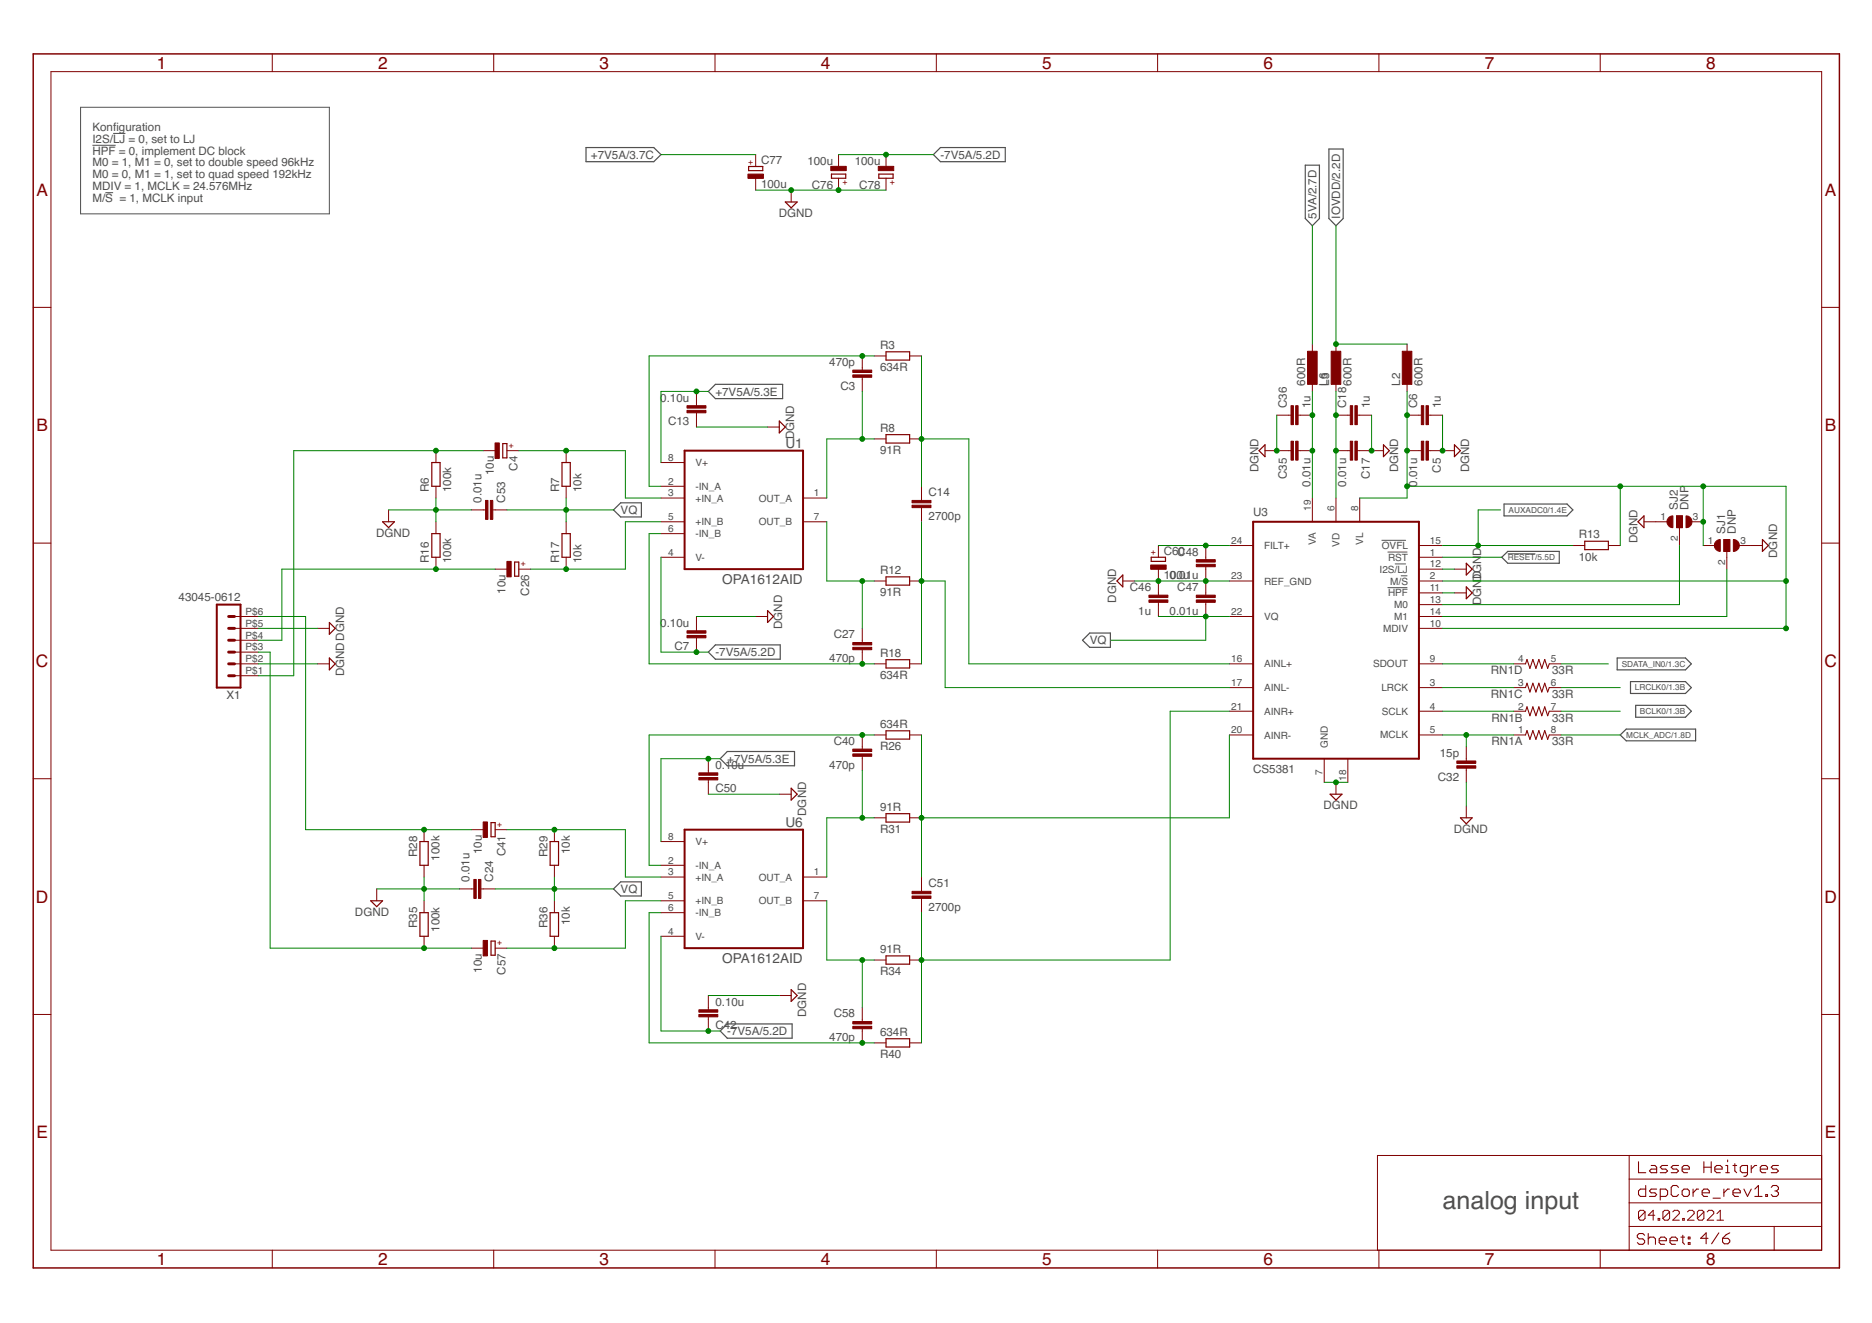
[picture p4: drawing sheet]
<svg xmlns="http://www.w3.org/2000/svg" width="297mm" height="210mm" viewBox="0 0 297 210" stroke-linecap="round" stroke-linejoin="round" font-family="sans-serif">
<path d="M12.8 17h39.5v16.9h-39.5zM14.7 23.1h3.7M16.7 30.6h1.2M17.9 21.2h2M219.3 85.7h3.7M220.2 87.6h3.1M220.2 93.2h3.1M221.4 89.5h1.6M222.3 91.4h1M239.2 87.9h4.4" fill="none" stroke="#505050" stroke-width=".16"/>
<g fill="none" stroke="#505050" stroke-width=".19">
<path d="M93 23.4h10.7l1.2 1.1-1.2 1.2h-10.7zM149.2 23.4h10.3v2.3h-10.3l-1.1-1.2zM207.1 26.2h2.3v8.5l-1.2 1.1-1.1-1.1zM210.9 23.6h2.2v11.1l-1.1 1.1-1.1-1.1zM112.4 62.1l1.1-1.1h10.7v2.2h-10.7zM238.7 80h9.9l1 .9-1 1h-9.9zM97.3 80.9l1.2-1.1h3.3v2.2h-3.3zM238.3 88.4l.9-.9h8.2v1.9h-8.2zM113.5 102.3h10.3v2.3h-10.3l-1.1-1.1zM115.4 119.2h10.7v2.3h-10.7l-1.1-1.1zM171.8 101.6l1.1-1.2h3.3v2.3h-3.3zM256.6 104.4h10.8l1 .9-1 1h-10.8z"/>
<path d="M257.1 116.6l.9-.9h11v1.8h-11zM258.7 108.1h8.7l1 1-1 .9h-8.7zM259.5 111.9h7.9l1 .9-1 1h-7.9zM97.3 141l1.2-1.1h3.3v2.3h-3.3zM115.4 162.5h10.3v2.2h-10.3l-1.1-1.1z"/>
</g>
<g fill="none" stroke="#800000" stroke-width=".16">
<path d="M8.1 11.4h281v187h-281zM43.2 8.6v2.8M78.3 8.6v2.8M113.5 8.6v2.8M148.6 8.6v2.8M183.7 8.6v2.8M218.8 8.6v2.8M253.9 8.6v2.8M119.9 24.5v1.9M119.9 28.3v1.9M125.5 30.2v1.8M133.1 24.5v1.9"/>
<path d="M133.1 28.3v1.9M140.6 24.5v1.9M140.6 28.3v1.9M5.3 48.8h2.8M136.8 56.5v2.2M136.8 59.9v2.2M138.7 56.5h1.9M144.3 56.5h1.9M208.2 54.6v1.9M212 54.6v1.9M223.3 54.6v1.9M289.1 48.8h2.8"/>
<path d="M69.2 71.5v1.9M69.2 77.2v1.8M76.7 71.5h1.9M80.4 71.5h1.9M89.8 71.5v1.9M89.8 77.2v1.8M104.9 73.4h3.7M104.9 79h3.7M104.9 77.2h3.7M110.5 62.1v2.3M110.5 65.5v2.3M121.8 67.8h1.9"/>
<path d="M127.4 79h3.8M138.7 69.6h1.9M144.3 69.6h1.9M146.2 77.2v2.2M200.7 71.5h4.2M202.6 65.9h2.3M206 71.5h2.2M206 65.9h2.2M208.2 60.2v1.9M208.2 79v3.8M212 60.2v1.9M212 79v3.8"/>
<path d="M212 71.5h2.2M212 65.9h2.2M215.4 71.5h4.1M215.4 65.9h2.2M215.8 79v3.8M223.3 71.5h2.2M223.3 60.2v1.9M223.3 65.9h2.2M226.7 71.5h4.1M226.7 65.9h2.2M5.3 86.2h2.8M37.2 97.8h3.8"/>
<path d="M37.2 99.7h3.8M50.4 99.7h1.9M61.7 80.9v1.9M69.2 82.8v1.9M69.2 88.4v1.9M74.8 80.9h2.3M78.2 80.9h2.2M78.6 90.3h1.8M82.3 90.3h1.9M89.8 82.8v1.9M89.8 88.4v1.9M104.9 88.4h3.7"/>
<path d="M104.9 84.7h3.7M104.9 82.8h3.7M110.5 97.8v2.3M119.9 97.8h1.9M127.4 82.8h3.8M136.8 99.7v2.3M138.7 92.2h1.9M144.3 92.2h1.9M146.2 80.5v2.3M178.2 92.2h1.8M183.8 86.6v1.8M183.8 90.3v4.1"/>
<path d="M183.8 95.6v2.2M191.3 86.6v2.2M191.3 89.9v4.5M191.3 95.6v2.2M195.1 86.6h3.7M195.1 97.8h3.7M195.1 92.2h3.7M225.1 86.6h3.8M225.1 97.8h3.8M225.1 92.2h3.8M225.1 90.3h3.8M225.1 88.4h3.8"/>
<path d="M225.1 94.1h3.8M225.1 95.9h3.8M225.1 99.7h3.8M230.8 90.3h1.9M230.8 94.1h1.9M249.6 86.6h1.9M255.2 86.6h1.9M260.9 82.8h3.7M266 81.9h1v1.8h-1zM266.5 83.7v2.9M268.4 82.8h1.9M270.3 86.6h1.8"/>
<path d="M273.5 85.6h1v1.9h-1zM274 87.5v2.8M275.9 86.6h3.8M289.1 86.2h2.8M37.2 105.3h3.8M37.2 107.2h3.8M37.2 103.5h3.8M37.2 101.6h3.8M50.4 105.3h1.9M110.5 101.2v2.3M136.8 103.1v2.2M136.8 116.6v2.3"/>
<path d="M136.8 120v2.2M138.7 105.3h1.9M138.7 116.6h1.9M144.3 105.3h1.9M144.3 116.6h1.9M195.1 105.3h3.7M195.1 109.1h3.7M195.1 112.8h3.7M195.1 116.6h3.7M225.1 105.3h3.8M225.1 109.1h3.8M225.1 112.8h3.8"/>
<path d="M225.1 116.6h3.8M232.7 118.5v2.2M240.2 105.3h1.9M240.2 109.1h1.9M240.2 112.8h1.9M240.2 116.6h1.9M245.8 105.3h1.9M245.8 109.1h1.9M245.8 112.8h1.9M245.8 116.6h1.9M5.3 123.5h2.8M67.3 131.6v1.9"/>
<path d="M67.3 137.3v1.8M74.8 131.6h1.9M78.6 131.6h1.8M88 131.6v1.9M88 137.3v1.8M104.9 133.5h3.7M104.9 139.1h3.7M104.9 137.3h3.7M112.4 120.4v2.2M112.4 123.7v2.3M123.7 126h1.8M127.4 139.1h3.8"/>
<path d="M138.7 129.8h1.9M144.3 129.8h1.9M146.2 139.1v2.3M210.1 120.4v3.7M212 124.1v1.9M213.9 120.4v3.7M232.7 121.9v2.2M232.7 127.9v1.9M289.1 123.5h2.8M59.8 141v1.9M67.3 142.9v1.9M67.3 148.5v1.9"/>
<path d="M72.9 141h2.3M74.8 150.4h1.9M76.3 141h2.3M78.6 150.4h1.8M88 142.9v1.9M88 148.5v1.9M104.9 144.8h3.7M104.9 142.9h3.7M104.9 148.5h3.7M112.4 157.9v2.3M123.7 157.9h1.8M127.4 142.9h3.8"/>
<path d="M136.8 159.8v2.3M138.7 152.3h1.9M144.3 152.3h1.9M146.2 142.5v2.3M5.3 161h2.8M112.4 161.3v2.3M136.8 163.2v2.3M138.7 165.5h1.9M144.3 165.5h1.9M289.1 161h2.8M43.2 198.4v2.8M78.3 198.4v2.8"/>
<path d="M113.5 198.4v2.8M148.6 198.4v2.8M183.7 198.4v2.8M218.8 198.4v2.8M253.9 198.4v2.8M258.5 194.6h30.6M258.5 183.3v15.1M258.5 190.8h30.6M258.5 187.1h30.6M261 192.3l-.2-.3h-.6l-.2 .3v1M261 192.3v1l-.2 .3h-.6l-.2-.3M261 192.3l-1 1"/>
<path d="M262.6 192.8h-1.1l.8-.8v1.6M263.1 193.3h.3v.3h-.3zM264.9 192.3l-.3-.3h-.5l-.2 .3v1M264.9 192.3v1l-.3 .3h-.5l-.2-.3M264.9 192.3l-1 1M265.4 192.3l.3-.3h.5l.3 .3v.3l-1.1 1h1.1M267 193.3h.3v.3h-.3zM267.8 192.3l.2-.3h.5l.3 .3v.3l-1 1h1M270.4 192.3l-.3-.3h-.5l-.3 .3v1M270.4 192.3v1l-.3 .3h-.5l-.3-.3M270.4 192.3l-1.1 1M270.9 192.3l.2-.3h.6l.2 .3v.3l-1 1h1"/>
<path d="M272.4 193.6h1.1M272.4 192.6l.6-.6v1.6M281.5 194.6v3.8M289.1 183.3h-70.5v15.1"/>
</g>
<g fill="none" stroke="#800000" stroke-width=".17">
<path d="M242.1 116.6l.2-.7 .5 1.4 .4-1.4 .5 1.4 .5-1.4 .4 1.4 .5-1.4 .5 1.4 .2-.7M242.1 112.8l.2-.7 .5 1.5 .4-1.5 .5 1.5 .5-1.5 .4 1.5 .5-1.5 .5 1.5 .2-.8M242.1 109.1l.2-.7 .5 1.4 .4-1.4 .5 1.4 .5-1.4 .4 1.4 .5-1.4 .5 1.4 .2-.7M242.1 105.3l.2-.7 .5 1.4 .4-1.4 .5 1.4 .5-1.4 .4 1.4 .5-1.4 .5 1.4 .2-.7M260 184.3v1.8h1.1M261 196l-.3-.3h-.6l-.3 .3v.3l.3 .3h.6l.3 .2v.3l-.3 .3h-.6l-.3-.3M261.1 188.1v1.7h-.8l-.3-.3v-.5l.3-.3h.8M261.5 195.7v1.7M261.5 196.6l.3-.3h.6l.3 .3v.8M262 184.9h.6l.3 .3v.9h-.9l-.3-.3 .3-.3h.9M262.9 188.7h-.9l-.3 .3 .3 .3h.6l.3 .2-.3 .3h-.9M263.3 196.8h1.1v-.2l-.3-.3h-.6l-.2 .3v.5l.2 .3h.6"/>
<path d="M263.4 189.8h.9l.3-.3v-.5l-.3-.3h-.9v1.7M264.6 184.9h-.9l-.3 .3 .3 .3h.6l.3 .3-.3 .3h-.9M265 196.8h1.1v-.2l-.2-.3h-.6l-.3 .3v.5l.3 .3h.6M266.3 188.4l-.3-.3h-.5l-.3 .3v1.1l.3 .3h.5l.3-.3M266.3 184.9h-.8l-.3 .3 .3 .3h.5l.3 .3-.3 .3h-.8M266.7 196.3h.6M266.9 189l.3-.3h.6l.3 .3v.5l-.3 .3h-.6l-.3-.3zM266.9 185.5h1.2v-.3l-.3-.3h-.6l-.3 .3v.6l.3 .3h.6M267 196v1.1l.3 .3M267.9 196.3h.3v.3h-.3zM267.9 197.1h.3v.3h-.3zM268.6 188.7v1.1"/>
<path d="M269.5 188.7h-.3l-.6 .6M270.1 189.3h1.1v-.3l-.2-.3h-.6l-.3 .3v.5l.3 .3h.6M270.4 184.3v1.8M270.4 185.2h1.1M271 196.5h-1.1l.8-.9v1.7M271.5 184.3v1.8M271.8 190.1h1.2M272.1 185.5h1.2v-.3l-.3-.3h-.6l-.3 .3v.6l.3 .3h.6M272.7 195.6l-1.1 1.7M273.3 196.5h.9l.3 .3v.2l-.3 .3h-.6l-.3-.3zM273.5 188.7v1.1M273.8 186.1h.6"/>
<path d="M273.8 184.9h.3v1.2M274.1 184v.3M274.4 188.7h-.3l-.6 .6M274.5 195.6l-.6 .3-.6 .6M275 189.3h1.1v-.3l-.3-.3h-.5l-.3 .3v.5l.3 .3h.5M275 184.9h.6M275.3 184.6v1.2l.3 .3M276.7 188.7l.6 1.1 .6-1.1M277.3 186.1h-.9l-.3-.3v-.6l.3-.3h.9v1.5l-.3 .2h-.3M277.9 184.9v1.2M278.4 189.8h1.2M278.4 188.7l.6-.6v1.7"/>
<path d="M278.7 184.9h-.3l-.5 .6M279.3 185.5h1.2v-.3l-.3-.3h-.6l-.3 .3v.6l.3 .3h.6M280.2 189.5h.3v.3h-.3zM281.1 188.4l.2-.3h.6l.3 .3v.3l-.3 .3M281.6 189h.3M281.9 189l.3 .3v.2l-.3 .3h-.6l-.2-.3M282.2 184.9h-.9l-.2 .3 .2 .3h.6l.3 .3-.3 .3h-.8"/>
</g>
<path d="M5.3 8.6h286.6v192.6h-286.6z" fill="none" stroke="#800000" stroke-width=".23"/>
<path d="M108.6 71.5h18.8v18.8h-18.8zM34.4 95.9h3.8v13.2h-3.8zM198.8 82.8h26.3v37.6h-26.3zM108.6 131.6h18.8v18.8h-18.8z" fill="none" stroke="#800000" stroke-width=".32"/>
<g fill="none" stroke="#800000" stroke-width=".19">
<path d="M118.8 26.4h2.2v.7h-2.2zM124.6 32h1.9l-1 1zM131.9 27.6h2.3v.7h-2.3zM139.4 27.6h2.3v.7h-2.3zM140.6 55.8h3.7v1.3h-3.7zM68.5 73.4h1.3v3.8h-1.3zM79.8 70.4h.6v2.2h-.6zM89.2 73.4h1.3v3.8h-1.3zM123.7 66.8l.9 1-.9 .9zM140.6 69h3.7v1.3h-3.7zM199.8 71.5l.9-.9v1.9zM219.5 70.6l1 .9-1 1z"/>
<path d="M230.8 70.6l.9 .9-.9 1zM52.3 98.8l.9 .9-.9 .9zM60.7 82.8h1.9l-.9 .9zM68.5 84.7h1.3v3.7h-1.3zM81.7 89.2h.6v2.2h-.6zM89.2 84.7h1.3v3.7h-1.3zM121.8 96.9l.9 .9-.9 1zM140.6 91.5h3.7v1.3h-3.7zM178.2 91.2v1.9l-1-.9zM182.7 88.4h2.2v.7h-2.2zM232.7 89.4l.9 .9-.9 .9zM232.7 93.1l.9 1-.9 .9z"/>
<path d="M251.5 85.9h3.7v1.3h-3.7zM259.9 82.8l1-.9v1.8zM279.7 85.6l.9 1-.9 .9zM52.3 104.4l.9 .9-.9 1zM140.6 104.7h3.7v1.3h-3.7zM140.6 116h3.7v1.3h-3.7zM66.6 133.5h1.3v3.8h-1.3zM77.9 130.5h.7v2.3h-.7zM87.3 133.5h1.3v3.8h-1.3zM125.5 125.1l1 .9-1 .9zM140.6 129.1h3.7v1.3h-3.7zM211.1 126h1.8l-.9 .9z"/>
<path d="M231.7 129.8h1.9l-.9 .9zM58.8 142.9h1.9l-.9 .9zM66.6 144.8h1.3v3.7h-1.3zM77.9 149.3h.7v2.3h-.7zM87.3 144.8h1.3v3.7h-1.3zM125.5 157l1 .9-1 1zM140.6 151.7h3.7v1.3h-3.7zM140.6 164.8h3.7v1.3h-3.7z"/>
</g>
<g fill="#800000" stroke="#800000" stroke-width=".16">
<path d="M144.7 80.2h3v.3h-3z"/>
<path d="M144.7 79.4h3v.4h-3z"/>
<path d="M135.3 58.7h3v.4h-3z"/>
<path d="M135.3 59.5h3v.4h-3z"/>
<path d="M135.3 102.7h3v.4h-3z"/>
<path d="M135.3 101.9h3v.4h-3z"/>
<path d="M109 64.4h3v.3h-3z"/>
<path d="M109 65.1h3v.4h-3z"/>
<path d="M109 100.1h3v.4h-3z"/>
<path d="M109 100.8h3v.4h-3z"/>
<path d="M144.7 142.2h3v.3h-3z"/>
<path d="M144.7 141.4h3v.4h-3z"/>
<path d="M135.3 162.8h3v.4h-3z"/>
<path d="M135.3 162.1h3v.4h-3z"/>
<path d="M135.3 119.6h3v.4h-3z"/>
<path d="M135.3 118.9h3v.3h-3z"/>
<path d="M110.9 122.6h3v.4h-3z"/>
<path d="M110.9 123.4h3v.3h-3z"/>
<path d="M110.9 160.2h3v.4h-3z"/>
<path d="M110.9 161h3v.3h-3z"/>
<path d="M207.5 55.7h1.5v5.3h-1.5z"/>
<path d="M205.6 70h.4v3h-.4z"/>
<path d="M204.9 70h.3v3h-.3z"/>
<path d="M211.2 55.7h1.5v5.3h-1.5z"/>
<path d="M214.2 70h.4v3h-.4z"/>
<path d="M215 70h.4v3h-.4z"/>
<path d="M222.5 55.7h1.5v5.3h-1.5z"/>
<path d="M225.5 70h.4v3h-.4z"/>
<path d="M226.3 70h.4v3h-.4z"/>
<path d="M189.8 89.5h3v.4h-3z"/>
<path d="M189.8 88.8h3v.4h-3z"/>
<path d="M189.8 95.2h3v.4h-3z"/>
<path d="M189.8 94.4h3v.4h-3z"/>
<path d="M182.3 95.2h3v.4h-3z"/>
<path d="M182.3 94.4h3v.4h-3z"/>
<path d="M77 79.4h.4v3h-.4z"/>
<path d="M77.8 79.4h.4v3h-.4z"/>
<path d="M75.2 139.5h.4v3h-.4z"/>
<path d="M75.9 139.5h.4v3h-.4z"/>
<path d="M205.6 64.4h.4v3h-.4z"/>
<path d="M204.9 64.4h.3v3h-.3z"/>
<path d="M215 64.4h.4v3h-.4z"/>
<path d="M214.2 64.4h.4v3h-.4z"/>
<path d="M226.3 64.4h.4v3h-.4z"/>
<path d="M225.5 64.4h.4v3h-.4z"/>
<path d="M118.7 27.6h2.4v.7h-2.4z"/>
<path d="M139.4 26.4h2.4v.7h-2.4z"/>
<path d="M131.8 26.4h2.5v.7h-2.5z"/>
<path d="M182.6 89.6h2.4v.7h-2.4z"/>
<path d="M78.5 70.3h.7v2.4h-.7z"/>
<path d="M80.4 89.1h.7v2.4h-.7z"/>
<path d="M76.7 130.4h.6v2.5h-.6z"/>
<path d="M76.7 149.2h.6v2.5h-.6z"/>
<path d="M231.2 120.7h3v.4h-3z"/>
<path d="M231.2 121.5h3v.4h-3z"/>
<path d="M266 81.9h1v1.8h-1z"/>
<path d="M273.5 85.6h1v1.9h-1z"/>
</g>
<path d="M36.3 99.7h.9M36.3 97.8h.9M36.3 101.6h.9M36.3 103.5h.9M36.3 105.3h.9M36.3 107.2h.9" fill="none" stroke="#800000" stroke-width=".47"/>
<g fill="#800000" stroke="#800000" stroke-width=".16">
<path d="M267.5 81.9a.93 .93 0 0 1 1 .9 .93 .93 0 0 1-1 .9z" fill-rule="evenodd"/>
<path d="M264.8 82.1l.7-.2v1.8a.94 .94 0 0 1-.9-.6 .94 .94 0 0 1 .2-1z" fill-rule="evenodd"/>
<path d="M275 85.6a.94 .94 0 0 1 1 .9 .94 .94 0 0 1-1 1z" fill-rule="evenodd"/>
<path d="M272.4 85.8l.6-.2v1.9a.94 .94 0 0 1-.9-.6 .94 .94 0 0 1 .3-1.1z" fill-rule="evenodd"/>
</g>
<g fill="none" stroke="#008000" stroke-width=".16">
<path d="M104.9 24.5h15M119.9 30.2h20.7M133.1 24.5h15M208.2 35.8v18.8M212 35.8v18.8h11.3M138.7 56.5h-35.7v20.7h1.9M146.2 56.5v20.7M69.2 79v3.8M76.7 71.5h-30.1v35.7h-5.6M82.3 71.5h16.9v7.5h5.7M89.8 79v3.8M110.5 67.8h11.3"/>
<path d="M112.4 62.1h-7.5v11.3M136.8 62.1v7.5M138.7 69.6h-7.5v9.4M146.2 69.6h7.5v35.7h41.4M202.6 65.9v5.6M208.2 62.1v16.9M212 62.1v16.9M217.6 65.9v5.6M223.3 77.2h60.1v22.5h-54.5M223.3 62.1v16.9h-7.5M228.9 65.9v5.6M257.1 77.2v9.4"/>
<path d="M270.3 77.2v9.4M41 97.8h7.5v33.8h26.3M41 99.7h9.4M61.7 80.9h13.1M78.6 90.3h-33.9v11.3h-3.7M80.4 80.9h16.9M104.9 82.8h-5.7v7.5h-15M104.9 84.7h-1.9v20.6h35.7M104.9 88.4v15.1h7.5M110.5 97.8h9.4M131.2 82.8v9.4h7.5M136.8 92.2v7.5"/>
<path d="M146.2 92.2h3.8v16.9h45.1M146.2 82.8v22.5M180 92.2h15.1M183.8 97.8h11.3M183.8 86.6h11.3M191.3 97.8v3.8h-15M228.9 90.3h1.9M228.9 94.1h1.9M228.9 92.2h54.5M228.9 88.4h9.4M228.9 86.6h20.7M238.1 80.9h-3.6v5.7"/>
<path d="M266.5 86.6v9.3h-37.6M274 90.3v7.5h-45.1M41 105.3h9.4M41 103.5h1.9v46.9h31.9M138.7 116.6h-35.7v20.7h1.9M146.2 116.6v22.5M195.1 112.8h-9.4v39.5h-39.5M195.1 116.6v13.2h-48.9M228.9 105.3h11.3M228.9 109.1h11.3M228.9 112.8h11.3M228.9 116.6h11.3"/>
<path d="M232.7 116.6v1.9M247.7 105.3h7.5M247.7 109.1h9.4M247.7 112.8h9.4M247.7 116.6h9.4M67.3 139.1v3.8M80.4 131.6h18.8v7.5h5.7M88 139.1v3.8M112.4 126h11.3M114.3 120.4h-9.4v13.1M136.8 122.2v7.6M138.7 129.8h-7.5v9.3"/>
<path d="M210.1 124.1h3.8M232.7 124.1v3.8M59.8 141h13.1M78.6 141h18.7M104.9 144.8h-1.9v20.7h35.7M104.9 142.9h-5.7v7.5h-18.8M104.9 148.5v15.1h9.4M112.4 157.9h11.3M131.2 142.9v9.4h7.5M136.8 152.3v7.5M146.2 144.8v20.7"/>
</g>
<g fill="#008000" stroke="#008000" stroke-width=".16">
<circle cx="69.2" cy="80.9" r=".38"/>
<circle cx="67.3" cy="141" r=".38"/>
<circle cx="202.6" cy="71.5" r=".38"/>
<circle cx="217.6" cy="71.5" r=".38"/>
<circle cx="228.9" cy="71.5" r=".38"/>
<circle cx="191.3" cy="92.2" r=".38"/>
<circle cx="183.8" cy="92.2" r=".38"/>
<circle cx="212" cy="124.1" r=".38"/>
<circle cx="125.5" cy="30.2" r=".38"/>
<circle cx="133.1" cy="30.2" r=".38"/>
<circle cx="136.8" cy="69.6" r=".38"/>
<circle cx="136.8" cy="92.2" r=".38"/>
<circle cx="146.2" cy="69.6" r=".38"/>
<circle cx="146.2" cy="92.2" r=".38"/>
<circle cx="136.8" cy="56.5" r=".38"/>
<circle cx="136.8" cy="105.3" r=".38"/>
<circle cx="89.8" cy="90.3" r=".38"/>
<circle cx="89.8" cy="71.5" r=".38"/>
<circle cx="136.8" cy="152.3" r=".38"/>
<circle cx="136.8" cy="129.8" r=".38"/>
<circle cx="146.2" cy="152.3" r=".38"/>
<circle cx="146.2" cy="129.8" r=".38"/>
<circle cx="136.8" cy="165.5" r=".38"/>
<circle cx="136.8" cy="116.6" r=".38"/>
<circle cx="88" cy="131.6" r=".38"/>
<circle cx="88" cy="150.4" r=".38"/>
<circle cx="67.3" cy="150.4" r=".38"/>
<circle cx="67.3" cy="131.6" r=".38"/>
<circle cx="208.2" cy="71.5" r=".38"/>
<circle cx="208.2" cy="65.9" r=".38"/>
<circle cx="212" cy="71.5" r=".38"/>
<circle cx="212" cy="65.9" r=".38"/>
<circle cx="212" cy="54.6" r=".38"/>
<circle cx="223.3" cy="71.5" r=".38"/>
<circle cx="257.1" cy="77.2" r=".38"/>
<circle cx="223.3" cy="77.2" r=".38"/>
<circle cx="223.3" cy="65.9" r=".38"/>
<circle cx="283.4" cy="92.2" r=".38"/>
<circle cx="283.4" cy="99.7" r=".38"/>
<circle cx="270.3" cy="77.2" r=".38"/>
<circle cx="270.3" cy="82.8" r=".38"/>
<circle cx="191.3" cy="86.6" r=".38"/>
<circle cx="191.3" cy="97.8" r=".38"/>
<circle cx="88" cy="141" r=".38"/>
<circle cx="89.8" cy="80.9" r=".38"/>
<circle cx="110.5" cy="62.1" r=".38"/>
<circle cx="112.4" cy="120.4" r=".38"/>
<circle cx="110.5" cy="103.5" r=".38"/>
<circle cx="140.6" cy="24.5" r=".38"/>
<circle cx="112.4" cy="163.6" r=".38"/>
<circle cx="69.2" cy="90.3" r=".38"/>
<circle cx="69.2" cy="71.5" r=".38"/>
<circle cx="234.5" cy="86.6" r=".38"/>
<circle cx="232.7" cy="116.6" r=".38"/>
</g>
<text font-size="4" fill="#505050" x="228.9" y="191.8">analog input</text>
<g font-size="2.7" fill="#800000">
<text x="24.9" y="10.9">1</text>
<text x="60" y="10.9">2</text>
<text x="95.1" y="10.9">3</text>
<text x="130.2" y="10.9">4</text>
<text x="165.4" y="10.9">5</text>
<text x="200.5" y="10.9">6</text>
<text x="235.6" y="10.9">7</text>
<text x="270.7" y="10.9">8</text>
<text x="5.8" y="31">A</text>
<text x="289.5" y="31">A</text>
<text x="5.8" y="68.4">B</text>
<text x="289.5" y="68.4">B</text>
<text x="5.7" y="105.8">C</text>
<text x="289.5" y="105.8">C</text>
<text x="5.7" y="143.2">D</text>
<text x="289.5" y="143.2">D</text>
<text x="5.8" y="180.6">E</text>
<text x="289.5" y="180.6">E</text>
<text x="24.9" y="200.7">1</text>
<text x="60" y="200.7">2</text>
<text x="95.1" y="200.7">3</text>
<text x="130.2" y="200.7">4</text>
<text x="165.4" y="200.7">5</text>
<text x="200.5" y="200.7">6</text>
<text x="235.6" y="200.7">7</text>
<text x="270.7" y="200.7">8</text>
</g>
<g font-size="2.2" fill="#505050">
<text x="124.6" y="71">U1</text>
<text x="114.6" y="92.7">OPA1612AID</text>
<text x="124.6" y="131.2">U6</text>
<text x="114.6" y="152.8">OPA1612AID</text>
</g>
<g font-size="1.8" fill="#505050">
<text x="14.7" y="20.8">Konfguration</text>
<text x="14.7" y="22.6">I2S/LJ = 0, set to LJ</text>
<text x="17.9" y="20.8">i</text>
<text x="14.7" y="24.5">HPF = 0, implement DC block</text>
<text x="14.7" y="26.4">M0 = 1, M1 = 0, set to double speed 96kHz</text>
<text x="14.7" y="28.3">M0 = 0, M1 = 1, set to quad speed 192kHz</text>
<text x="93.8" y="25.2">+7V5A/3.7C</text>
<text x="120.8" y="29.8">100u</text>
<text x="120.8" y="26.1">C77</text>
<text x="128.1" y="26.2">100u</text>
<text x="128.8" y="30">C76</text>
<text x="135.6" y="26.2">100u</text>
<text x="136.3" y="30">C78</text>
<text x="149.2" y="25.2">-7V5A/5.2D</text>
<text x="14.7" y="30.2">MDIV = 1, MCLK = 24.576MHz</text>
<text x="14.7" y="32">M/S = 1, MCLK input</text>
<text x="123.6" y="34.4">DGND</text>
<text x="208.9" y="34.7" transform="rotate(-90 208.9 34.7)">5VA/2.7D</text>
<text x="212.6" y="34.7" transform="rotate(-90 212.6 34.7)">IOVDD/2.2D</text>
<text x="131.6" y="58.1">470p</text>
<text x="139.6" y="58.9">634R</text>
<text x="139.6" y="55.4">R3</text>
<text x="104.8" y="63.7">0.10u</text>
<text x="113.5" y="62.8">+7V5A/5.3E</text>
<text x="133.3" y="61.8">C3</text>
<text x="204.2" y="64.7" transform="rotate(-90 204.2 64.7)">C36</text>
<text x="207.1" y="61.2" transform="rotate(-90 207.1 61.2)">600R</text>
<text x="208" y="64.7" transform="rotate(-90 208 64.7)">1u</text>
<text x="210.7" y="61.2" transform="rotate(-90 210.7 61.2)">L6</text>
<text x="210.9" y="60.1" transform="rotate(-90 210.9 60.1)">3</text>
<text x="213.6" y="64.7" transform="rotate(-90 213.6 64.7)">C18</text>
<text x="214.4" y="61.2" transform="rotate(-90 214.4 61.2)">600R</text>
<text x="217.3" y="64.7" transform="rotate(-90 217.3 64.7)">1u</text>
<text x="222.2" y="61.2" transform="rotate(-90 222.2 61.2)">L2</text>
<text x="224.9" y="64.7" transform="rotate(-90 224.9 64.7)">C6</text>
<text x="225.7" y="61.2" transform="rotate(-90 225.7 61.2)">600R</text>
<text x="228.6" y="64.7" transform="rotate(-90 228.6 64.7)">1u</text>
<text x="106" y="67.5">C13</text>
<text x="126" y="69.7" transform="rotate(-90 126 69.7)">DGND</text>
<text x="139.6" y="68.5">R8</text>
<text x="78.4" y="75.4" transform="rotate(-90 78.4 75.4)">10u</text>
<text x="82.1" y="74.7" transform="rotate(-90 82.1 74.7)">C4</text>
<text x="139.6" y="72.1">91R</text>
<text x="199.7" y="75" transform="rotate(-90 199.7 75)">DGND</text>
<text x="204.2" y="76" transform="rotate(-90 204.2 76)">C35</text>
<text x="208" y="77.2" transform="rotate(-90 208 77.2)">0.01u</text>
<text x="213.6" y="77.2" transform="rotate(-90 213.6 77.2)">0.01u</text>
<text x="217.3" y="76" transform="rotate(-90 217.3 76)">C17</text>
<text x="221.9" y="75" transform="rotate(-90 221.9 75)">DGND</text>
<text x="224.9" y="77.2" transform="rotate(-90 224.9 77.2)">0.01u</text>
<text x="228.6" y="75" transform="rotate(-90 228.6 75)">C5</text>
<text x="233.1" y="75" transform="rotate(-90 233.1 75)">DGND</text>
<text x="68.1" y="78.1" transform="rotate(-90 68.1 78.1)">R6</text>
<text x="71.6" y="78.1" transform="rotate(-90 71.6 78.1)">100k</text>
<text x="76.4" y="79.8" transform="rotate(-90 76.4 79.8)">0.01u</text>
<text x="80.2" y="79.8" transform="rotate(-90 80.2 79.8)">C53</text>
<text x="88.7" y="78.1" transform="rotate(-90 88.7 78.1)">R7</text>
<text x="92.3" y="78.1" transform="rotate(-90 92.3 78.1)">10k</text>
<text x="98.5" y="81.6">VQ</text>
<text x="147.3" y="82.5">2700p</text>
<text x="147.3" y="78.7">C14</text>
<text x="198.8" y="81.8">U3</text>
<text x="266.2" y="80.9" transform="rotate(-90 266.2 80.9)">SJ2</text>
<text x="267.9" y="80.9" transform="rotate(-90 267.9 80.9)">DNP</text>
<text x="59.7" y="85.1">DGND</text>
<text x="68.1" y="89.4" transform="rotate(-90 68.1 89.4)">R16</text>
<text x="71.6" y="89.4" transform="rotate(-90 71.6 89.4)">100k</text>
<text x="88.7" y="89.4" transform="rotate(-90 88.7 89.4)">R17</text>
<text x="92.3" y="89.4" transform="rotate(-90 92.3 89.4)">10k</text>
<text x="184.6" y="88.1">C6C48</text>
<text x="187" y="88.1">0</text>
<text x="235" y="88.2" transform="rotate(-90 235 88.2)">D</text>
<text x="250.5" y="89">10k</text>
<text x="250.5" y="85.4">R13</text>
<text x="259.8" y="86.2" transform="rotate(-90 259.8 86.2)">DGND</text>
<text x="273.7" y="84.7" transform="rotate(-90 273.7 84.7)">SJ1</text>
<text x="275.4" y="84.7" transform="rotate(-90 275.4 84.7)">DNP</text>
<text x="282" y="88.5" transform="rotate(-90 282 88.5)">DGND</text>
<text x="28.3" y="95.4">43045-0612</text>
<text x="80.2" y="94.2" transform="rotate(-90 80.2 94.2)">10u</text>
<text x="84" y="94.5" transform="rotate(-90 84 94.5)">C26</text>
<text x="139.6" y="94.6">91R</text>
<text x="139.6" y="91.1">R12</text>
<text x="177.1" y="95.6" transform="rotate(-90 177.1 95.6)">DGND</text>
<text x="179.3" y="93.8">C46</text>
<text x="184.6" y="91.8">10.01u</text>
<text x="185.7" y="91.8">00u</text>
<text x="186.8" y="93.8">C47</text>
<text x="235" y="91.9" transform="rotate(-90 235 91.9)">D</text>
<text x="104.8" y="99.4">0.10u</text>
<text x="124.1" y="99.8" transform="rotate(-90 124.1 99.8)">DGND</text>
<text x="132.3" y="101.3">C27</text>
<text x="180.6" y="97.5">1u</text>
<text x="185.6" y="97.5">0.01u</text>
<text x="235" y="96" transform="rotate(-90 235 96)">DGNDGN</text>
<text x="54.6" y="107.3" transform="rotate(-90 54.6 107.3)">DGNDDGND</text>
<text x="107" y="103.2">C7</text>
<text x="113.5" y="104.1">-7V5A/5.2D</text>
<text x="131.6" y="105.1">470p</text>
<text x="139.6" y="107.8">634R</text>
<text x="139.6" y="104.2">R18</text>
<text x="172.9" y="102.2">VQ</text>
<text x="236.6" y="107">RN1D</text>
<text x="246.3" y="107">33R</text>
<text x="35.9" y="111">X1</text>
<text x="236.6" y="110.7">RN1C</text>
<text x="246.3" y="110.7">33R</text>
<text x="132.3" y="118.2">C40</text>
<text x="139.6" y="115.5">634R</text>
<text x="139.6" y="119">R26</text>
<text x="236.7" y="118.3">RN1A</text>
<text x="236.7" y="114.5">RN1B</text>
<text x="246.3" y="118.3">33R</text>
<text x="246.3" y="114.5">33R</text>
<text x="113.5" y="122">0.10u</text>
<text x="113.5" y="125.7">C50</text>
<text x="115.4" y="121">+7V5A/5.3E</text>
<text x="131.6" y="122">470p</text>
<text x="198.8" y="122.7">CS5381</text>
<text x="228.2" y="123.8">C32</text>
<text x="228.5" y="120.1">15p</text>
<text x="127.9" y="129.4" transform="rotate(-90 127.9 129.4)">DGND</text>
<text x="139.6" y="128.6">91R</text>
<text x="210" y="128.4">DGND</text>
<text x="66.2" y="136" transform="rotate(-90 66.2 136)">R28</text>
<text x="69.7" y="136.6" transform="rotate(-90 69.7 136.6)">100k</text>
<text x="76.5" y="135.6" transform="rotate(-90 76.5 135.6)">10u</text>
<text x="80.2" y="135.9" transform="rotate(-90 80.2 135.9)">C41</text>
<text x="86.9" y="136" transform="rotate(-90 86.9 136)">R29</text>
<text x="90.4" y="135.5" transform="rotate(-90 90.4 135.5)">10k</text>
<text x="139.6" y="132.2">R31</text>
<text x="230.7" y="132.1">DGND</text>
<text x="74.5" y="139.9" transform="rotate(-90 74.5 139.9)">0.01u</text>
<text x="78.3" y="139.9" transform="rotate(-90 78.3 139.9)">C24</text>
<text x="98.5" y="141.7">VQ</text>
<text x="147.3" y="140.8">C51</text>
<text x="56.3" y="145.3">DGND</text>
<text x="66.2" y="147.2" transform="rotate(-90 66.2 147.2)">R35</text>
<text x="69.7" y="147.9" transform="rotate(-90 69.7 147.9)">100k</text>
<text x="86.9" y="147.2" transform="rotate(-90 86.9 147.2)">R36</text>
<text x="90.4" y="146.8" transform="rotate(-90 90.4 146.8)">10k</text>
<text x="147.3" y="144.5">2700p</text>
<text x="76.5" y="154.3" transform="rotate(-90 76.5 154.3)">10u</text>
<text x="80.2" y="154.7" transform="rotate(-90 80.2 154.7)">C57</text>
<text x="139.6" y="151.2">91R</text>
<text x="139.6" y="154.7">R34</text>
<text x="113.5" y="159.5">0.10u</text>
<text x="127.9" y="161.4" transform="rotate(-90 127.9 161.4)">DGND</text>
<text x="132.3" y="161.4">C58</text>
<text x="113.5" y="163.3">C42</text>
<text x="115.4" y="164.2">-7V5A/5.2D</text>
<text x="131.6" y="165.2">470p</text>
<text x="139.6" y="164.3">634R</text>
<text x="139.6" y="167.9">R40</text>
</g>
<g font-size="1.6" fill="#505050">
<text x="106" y="73.1">8</text>
<text x="106" y="76.9">2</text>
<text x="110.4" y="74">V+</text>
<text x="110.4" y="77.7">-IN_A</text>
<text x="106" y="78.8">3</text>
<text x="106" y="82.5">5</text>
<text x="110.4" y="79.6">+IN_A</text>
<text x="110.4" y="83.3">+IN_B</text>
<text x="120.4" y="79.6">OUT_A</text>
<text x="120.4" y="83.3">OUT_B</text>
<text x="129.2" y="78.8">1</text>
<text x="129.2" y="82.5">7</text>
<text x="208" y="81.1" transform="rotate(-90 208 81.1)">19</text>
<text x="211.7" y="81.1" transform="rotate(-90 211.7 81.1)">6</text>
<text x="215.5" y="81.1" transform="rotate(-90 215.5 81.1)">8</text>
<text x="263.5" y="82.5">1</text>
<text x="268.6" y="82.5">3</text>
<text x="106" y="84.4">6</text>
<text x="106" y="88.2">4</text>
<text x="110.4" y="85.2">-IN_B</text>
<text x="110.4" y="89">V-</text>
<text x="195.4" y="86.3">24</text>
<text x="200.6" y="87.1">FILT+</text>
<text x="208.8" y="86.5" transform="rotate(-90 208.8 86.5)">VA</text>
<text x="212.6" y="86.7" transform="rotate(-90 212.6 86.7)">VD</text>
<text x="216.3" y="86.5" transform="rotate(-90 216.3 86.5)">VL</text>
<text x="219.3" y="87.1">OVFL</text>
<text x="220.2" y="89">RST</text>
<text x="226.9" y="88.2">1</text>
<text x="226.9" y="86.3">15</text>
<text x="266.2" y="85.8" transform="rotate(-90 266.2 85.8)">2</text>
<text x="271" y="86.3">1</text>
<text x="273.7" y="89.6" transform="rotate(-90 273.7 89.6)">2</text>
<text x="276.2" y="86.3">3</text>
<text x="195.4" y="91.9">23</text>
<text x="200.6" y="92.7">REF_GND</text>
<text x="218.9" y="90.9">I2S/LJ</text>
<text x="220.2" y="94.6">HPF</text>
<text x="220.6" y="92.7">M/S</text>
<text x="226.9" y="91.9">2</text>
<text x="226.9" y="90">12</text>
<text x="226.9" y="93.8">11</text>
<text x="226.9" y="95.7">13</text>
<text x="38.9" y="101.3">P$4</text>
<text x="38.9" y="99.4">P$5</text>
<text x="38.9" y="97.6">P$6</text>
<text x="195.4" y="97.6">22</text>
<text x="200.6" y="98.4">VQ</text>
<text x="219.5" y="100.3">MDIV</text>
<text x="221.2" y="96.5">M0</text>
<text x="221.2" y="98.4">M1</text>
<text x="226.9" y="97.6">14</text>
<text x="226.9" y="99.4">10</text>
<text x="38.9" y="106.9">P$1</text>
<text x="38.9" y="105.1">P$2</text>
<text x="38.9" y="103.2">P$3</text>
<text x="195.4" y="105.1">16</text>
<text x="200.6" y="105.9">AINL+</text>
<text x="217.9" y="105.9">SDOUT</text>
<text x="226.9" y="105.1">9</text>
<text x="240.9" y="105.1">4</text>
<text x="246.1" y="105.1">5</text>
<text x="195.4" y="108.8">17</text>
<text x="195.4" y="112.6">21</text>
<text x="200.6" y="109.7">AINL-</text>
<text x="200.6" y="113.4">AINR+</text>
<text x="219.2" y="109.6">LRCK</text>
<text x="219.3" y="113.4">SCLK</text>
<text x="226.9" y="108.8">3</text>
<text x="226.9" y="112.6">4</text>
<text x="240.9" y="112.6">2</text>
<text x="240.9" y="108.8">3</text>
<text x="246.1" y="112.6">7</text>
<text x="246.1" y="108.8">6</text>
<text x="195.4" y="116.3">20</text>
<text x="200.6" y="117.2">AINR-</text>
<text x="210.7" y="118.6" transform="rotate(-90 210.7 118.6)">GND</text>
<text x="219" y="117.2">MCLK</text>
<text x="226.9" y="116.3">5</text>
<text x="240.9" y="116.3">1</text>
<text x="246.1" y="116.3">8</text>
<text x="209.8" y="123" transform="rotate(-90 209.8 123)">7</text>
<text x="213.6" y="123.9" transform="rotate(-90 213.6 123.9)">18</text>
<text x="106" y="133.3">8</text>
<text x="106" y="137">2</text>
<text x="110.4" y="134.1">V+</text>
<text x="110.4" y="137.8">-IN_A</text>
<text x="106" y="138.9">3</text>
<text x="106" y="142.7">5</text>
<text x="110.4" y="139.7">+IN_A</text>
<text x="110.4" y="143.5">+IN_B</text>
<text x="120.4" y="139.7">OUT_A</text>
<text x="120.4" y="143.5">OUT_B</text>
<text x="129.2" y="138.9">1</text>
<text x="129.2" y="142.7">7</text>
<text x="106" y="144.5">6</text>
<text x="106" y="148.3">4</text>
<text x="110.4" y="145.4">-IN_B</text>
<text x="110.4" y="149.1">V-</text>
</g>
<g font-size="1.3" fill="#800000">
<text x="119.5" y="26.1" transform="rotate(-90 119.5 26.1)">+</text>
<text x="134.4" y="29.4" transform="rotate(-90 134.4 29.4)">+</text>
<text x="141.9" y="29.4" transform="rotate(-90 141.9 29.4)">+</text>
<text x="80.7" y="71.1">+</text>
<text x="82.6" y="89.9">+</text>
<text x="183.4" y="88.1" transform="rotate(-90 183.4 88.1)">+</text>
<text x="78.9" y="131.2">+</text>
<text x="78.9" y="150">+</text>
</g>
<g font-size="1.3" fill="#505050">
<text x="239.4" y="81.4">AUXADC0/1.4E</text>
<text x="239.2" y="88.9">RESET/5.5D</text>
<text x="257.3" y="105.8">SDATA_IN0/1.3C</text>
<text x="259.4" y="109.6">LRCLK0/1.3B</text>
<text x="260.2" y="113.3">BCLK0/1.3B</text>
<text x="258" y="117.1">MCLK_ADC/1.8D</text>
</g>
</svg>
